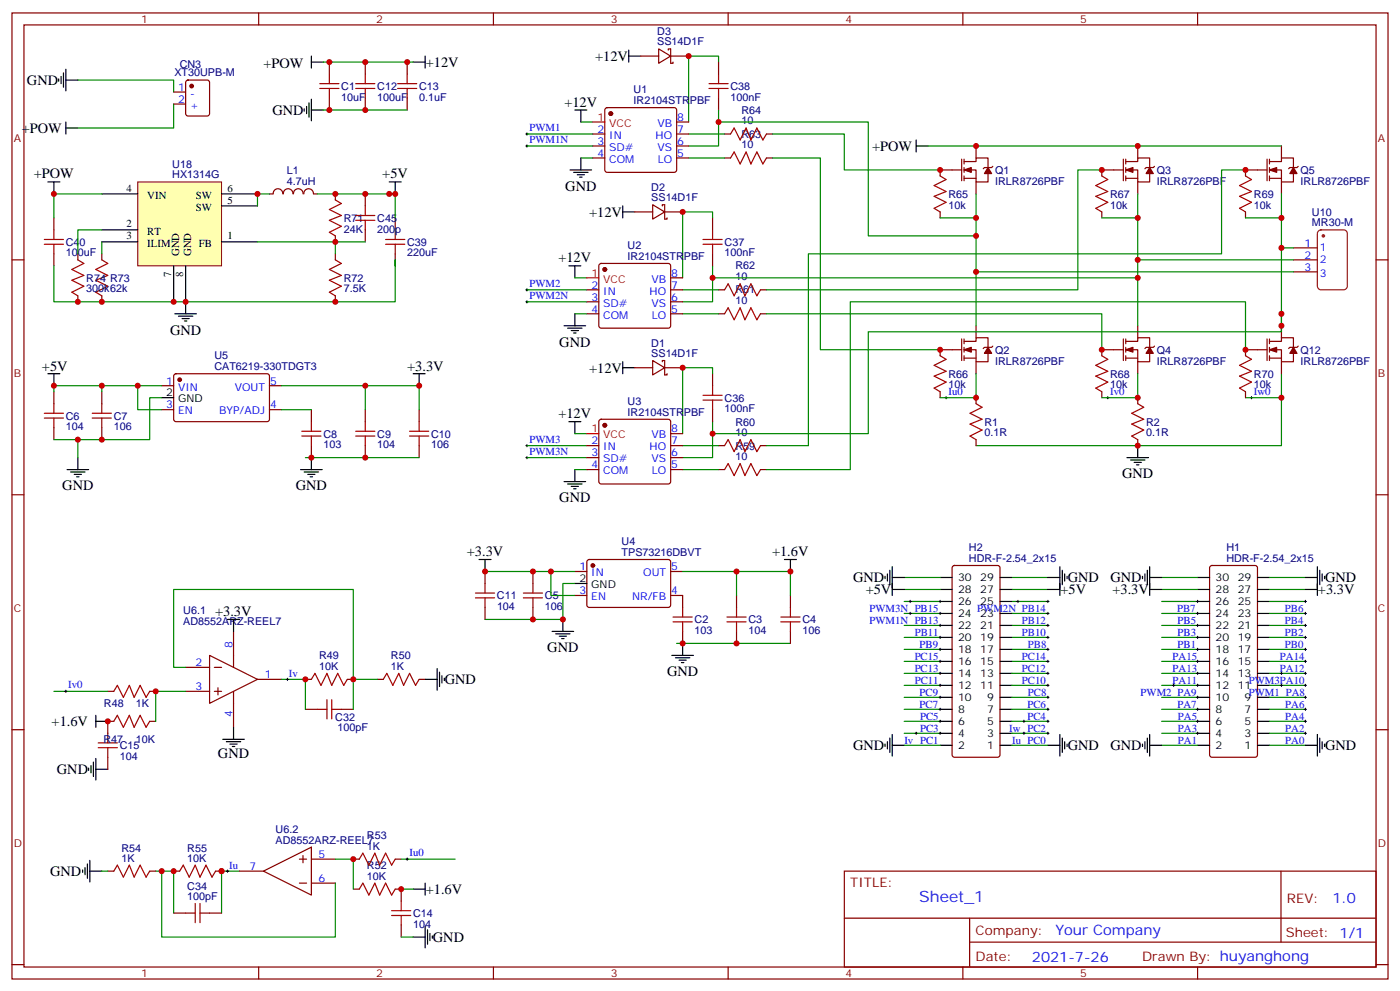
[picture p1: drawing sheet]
<svg xmlns="http://www.w3.org/2000/svg" width="412mm" height="292mm" viewBox="0 0 412 292" stroke-linecap="round" stroke-linejoin="round" font-family="sans-serif">
<g fill="none" stroke="#870000" stroke-width=".35">
<path d="M3.5 3.8h405.4v284.3h-405.4zM7.1 7.3h398.2v277.3h-398.2zM76.2 3.8v3.5M145.3 3.8v3.5M211.7 18.3v3.5M214.5 3.8v3.5M283.6 3.8v3.5M352.8 3.8v3.5M51.2 27.1h3.5M51.2 30.6h3.5M54.9 23.8l.5-.2h5.6l.7 .4v9.4l-.4 .7h-5.9l-.7-.4v-9.4zM211.7 28.9v3.5"/>
<path d="M213.4 39.4h1.8M225.8 39.4h1.7M79.4 57.1h1M80.5 57.1a1.41 1.41 0 0 1 1.4-1.5 1.41 1.41 0 0 1 1.4 1.5M83.5 57.1a1.41 1.41 0 0 1 1.4-1.6 1.41 1.41 0 0 1 1.4 1.6M86.5 57.1a1.41 1.41 0 0 1 1.4-1.6 1.41 1.41 0 0 1 1.4 1.6M89.5 57.1a1.41 1.41 0 0 1 1.4-1.5 1.41 1.41 0 0 1 1.4 1.5M92.4 57.1h1.1M213.4 46.5h1.8M225.8 46.5h1.7M283.3 46.8v6.4M283.3 50h-6.4v1.8"/>
<path d="M284 47.6h3.5v-1.1h3.5v2.8M284 50h3.5v3.6h3.5v-2.5M284 52.5h3.5M284 46.8v1.5M284 49.3v1.4M284 51.8v1.4M287.5 43v3.5M287.5 53.6v3.5M292.5 49l-.4 .3h-2.1l-.4 .4M330.9 50h-6.3v1.8M330.9 46.8v6.4M331.6 47.6h3.5v-1.1h3.6v2.8"/>
<path d="M331.6 50h3.5v3.6h3.6v-2.5M331.6 52.5h3.5M331.6 46.8v1.5M331.6 49.3v1.4M331.6 51.8v1.4M335.1 43v3.5M335.1 53.6v3.5M340.1 49l-.4 .3h-2.1l-.3 .4M373.2 50h-6.3v1.8M373.2 46.8v6.4M373.9 47.6h3.6v-1.1h3.5v2.8M373.9 50h3.6v3.6h3.5v-2.5"/>
<path d="M373.9 52.5h3.6M373.9 46.8v1.5M373.9 49.3v1.4M373.9 51.8v1.4M377.5 43v3.5M377.5 53.6v3.5M382.4 49l-.3 .3h-2.2l-.3 .4M3.5 76.5h3.6M15.9 64.1v3.6M15.9 74.7v3.5M116.4 64.1v3.6M116.4 74.7v3.5"/>
<path d="M209.9 64.1v3.6M209.9 74.7v3.5M276.9 62.4v1.7M324.6 62.4v1.7M366.9 62.4v1.7M381 76.5h7.1M381 73h7.1M405.3 76.5h3.6M211.7 92.4h1.7M211.7 85.3h1.7M224 92.4h1.8M224 85.3h1.8"/>
<path d="M283.3 99.8v6.3M284 99.8v1.4M287.5 95.9v3.5M330.9 99.8v6.3M331.6 99.8v1.4M335.1 95.9v3.5M373.2 99.8v6.3M373.9 99.8v1.4M377.5 95.9v3.5M381 80h7.1M209.9 110v3.5M276.9 115.3v1.8"/>
<path d="M283.3 102.9h-6.4v1.8M284 100.5h3.5v-1.1h3.5v2.8M284 102.9h3.5v3.6h3.5v-2.5M284 102.2v1.4M284 104.7v1.4M284 105.4h3.5M287.5 106.5v3.5M292.5 101.9l-.4 .3h-2.1l-.4 .4M324.6 115.3v1.8M330.9 102.9h-6.3v1.8M331.6 100.5h3.5v-1.1h3.6v2.8M331.6 102.9h3.5v3.6h3.6v-2.5"/>
<path d="M331.6 105.4h3.5M331.6 102.2v1.4M331.6 104.7v1.4M335.1 106.5v3.5M340.1 101.9l-.4 .3h-2.1l-.3 .4M366.9 115.3v1.8M373.2 102.9h-6.3v1.8M373.9 100.5h3.6v-1.1h3.5v2.8M373.9 102.9h3.6v3.6h3.5v-2.5M373.9 105.4h3.6M373.9 102.2v1.4M373.9 104.7v1.4"/>
<path d="M377.5 106.5v3.5M382.4 101.9l-.3 .3h-2.2l-.3 .4M209.9 120.6v3.5M211.7 138.2h1.7M211.7 131.2h1.7M224 138.2h1.8M224 131.2h1.8M3.5 145.6h3.6M405.3 145.6h3.6M3.5 214.8h3.6M405.3 214.8h3.6M31.7 256.4h1.8"/>
<path d="M44.1 256.4h1.8M51.2 256.4h1.7M63.5 256.4h1.8M248.7 256.4h156.6v28.2h-156.6zM377.3 256.4v20.9M51.2 268.7h3.5M61.7 268.7h3.6M248.7 270.2h156.5M285.6 277.3h119.6M285.6 270.2v14.2M3.5 283.9h3.6M76.2 284.6v3.5"/>
<path d="M145.3 284.6v3.5M214.5 284.6v3.5M283.6 284.6v3.5M352.8 284.6v3.5M405.3 283.9h3.6"/>
</g>
<g fill="none" stroke="#000" stroke-width=".29">
<path d="M154.9 39.4h.7M155.2 39.1v.7M154.9 43h.7M155.2 42.6v.7M154.9 88.8h.7M154.9 85.3h.7M155.2 84.9v.8M155.2 88.5v.7M278.3 117.1h.7M278.7 116.7v.7M326 117.1h.7M326.3 116.7v.7"/>
<path d="M368.3 117.1h.7M368.7 116.7v.7M154.9 134.7h.7M154.9 131.2h.7M155.2 130.8v.7M155.2 134.3v.7"/>
</g>
<g fill="none" stroke="#000" stroke-width=".35">
<path d="M91.7 18.3h3.5M91.7 16.5v3.5M121.7 18.3h3.5M125.2 16.5v3.5M185.2 16.5h3.5M185.2 14.7v3.6M17.3 23.2v.7M18 22.5v2.1M18.7 21.4v4.3M19.4 37.7h3.5M19.4 20.4v6.3M19.4 35.9v3.5"/>
<path d="M19.4 23.6h3.5M169.3 32.4h3.6M171.1 32.4v3.5M167.9 50h6.4M169 50.7h4.2M170 51.4h2.2M170.7 52.1h.7M171.1 46.5v3.5M269.9 43h3.5M269.9 41.2v3.5M167.6 78.2h3.5M169.3 78.2v3.6"/>
<path d="M183.4 62.4h3.6M183.4 60.6v3.5M166.2 95.9h6.3M167.2 96.6h4.2M168.3 97.3h2.1M169 98h.7M169.3 92.4v3.5M183.4 106.5v3.5M183.4 108.2h3.6M167.6 124.1h3.5M169.3 124.1v3.5M169.3 138.2v3.5"/>
<path d="M332 134.7h6.3M333 135.4h4.3M334.1 136.1h2.1M334.8 136.8h.7M335.1 131.2v3.5M166.2 141.7h6.3M167.2 142.5h4.2M168.3 143.2h2.1M169 143.9h.7M24.3 256v.8M25 255.3v2.2M25.8 254.3v4.2"/>
<path d="M26.5 256.4h3.5M26.5 253.2v6.4"/>
</g>
<g fill="none" stroke="#008700" stroke-width=".35">
<path d="M211.7 18.3v-1.8h-8.9v19.4M22.9 23.6h28.3v3.5M51.2 30.6v7.1h-28.3M155.2 39.4h19.4M171.1 35.9h3.5M202.8 39.4h10.6M211.7 35.9h44.1v33.5h31.7M211.7 32.4v10.6h-8.9M227.5 39.4h21.2v10.6h28.2M155.2 43h19.4M171.1 46.5h3.5M202.8 46.5h10.6"/>
<path d="M227.5 46.5h14.2v56.4h35.2M273.4 43h104.1M287.5 57.1v38.8M324.6 50h-7.1v35.3h-91.7M335.1 57.1v38.8M366.9 50h-7.1v24.7h-121.7v56.5h-12.3M377.5 57.1v38.8M209.9 78.2v10.6h-8.8M209.9 64.1v-1.7h-8.8v19.4M276.9 64.1h10.6M324.6 64.1h10.5M335.1 76.5h45.9"/>
<path d="M366.9 64.1h10.6M377.5 73h3.5M155.2 88.8h17.7M155.2 85.3h17.7M169.3 92.4h3.6M169.3 81.8h3.6M201.1 85.3h10.6M201.1 92.4h10.6M209.9 81.8h125.2M225.8 92.4h98.8v10.5M287.5 80h93.5M377.5 92.4v5.2h-121.7v30h-45.9"/>
<path d="M209.9 110v-1.8h-8.8v19.4M287.5 110v7.1h-10.6M335.1 110v7.1h-10.5M366.9 102.9v-14.1h-116.4v49.4h-24.7M377.5 117.1v14.1h-90M377.5 110v7.1h-10.6M155.2 134.7h17.7M155.2 131.2h17.7M169.3 138.2h3.6M169.3 127.6h3.6M201.1 131.2h10.6M201.1 138.2h10.6"/>
<path d="M209.9 124.1v10.6h-8.8M45.9 256.4h5.3v12.3M70.6 256.4h-5.3v12.3"/>
</g>
<g fill="none" stroke="#a10000" stroke-width=".35">
<path d="M208.8 26h5.7M208.8 24.6h5.7M211.7 21.8v2.8M211.7 26v2.9M215.2 39.4l1.1-1.7 1.7 3.5 1.8-3.5 1.4 3.5 1.8-3.5 1.7 3.5 1.1-1.8M215.2 46.5l1.1-1.8 1.7 3.6 1.8-3.6 1.4 3.6 1.8-3.6 1.7 3.6 1.1-1.8M276.9 51.8l1.8 1-3.5 1.8 3.5 1.8-3.5 1.4 3.5 1.7-3.5 1.8 1.7 1.1M324.6 51.8l1.7 1-3.5 1.8 3.5 1.8-3.5 1.4 3.5 1.7-3.5 1.8 1.8 1.1M366.9 51.8l1.8 1-3.6 1.8 3.6 1.8-3.6 1.4 3.6 1.7-3.6 1.8 1.8 1.1M13.1 71.9h5.6M13.1 70.5h5.6M15.9 67.7v2.8"/>
<path d="M15.9 71.9v2.8M113.6 71.9h5.6M113.6 70.5h5.6M116.4 67.7v2.8M116.4 71.9v2.8M207.1 71.9h5.6M207.1 70.5h5.6M209.9 67.7v2.8M209.9 71.9v2.8M213.4 92.4l1.1-1.8 1.8 3.5 1.7-3.5 1.4 3.5 1.8-3.5 1.8 3.5 1-1.7M213.4 85.3l1.1-1.8 1.8 3.6 1.7-3.6 1.4 3.6 1.8-3.6 1.8 3.6 1-1.8M207.1 117.8h5.6"/>
<path d="M207.1 116.3h5.6M209.9 113.5v2.8M209.9 117.8v2.8M276.9 104.7l1.8 1.1-3.5 1.7 3.5 1.8-3.5 1.4 3.5 1.8-3.5 1.7 1.7 1.1M324.6 104.7l1.7 1.1-3.5 1.7 3.5 1.8-3.5 1.4 3.5 1.8-3.5 1.7 1.8 1.1M366.9 104.7l1.8 1.1-3.6 1.7 3.6 1.8-3.6 1.4 3.6 1.8-3.6 1.7 1.8 1.1M213.4 138.2l1.1-1.7 1.8 3.5 1.7-3.5 1.4 3.5 1.8-3.5 1.8 3.5 1-1.8M213.4 131.2l1.1-1.8 1.8 3.5 1.7-3.5 1.4 3.5 1.8-3.5 1.8 3.5 1-1.7M33.5 256.4l1.1-1.8 1.7 3.6 1.8-3.6 1.4 3.6 1.8-3.6 1.7 3.6 1.1-1.8M52.9 256.4l1.1-1.8 1.7 3.6 1.8-3.6 1.4 3.6 1.8-3.6 1.7 3.6 1.1-1.8M54.7 268.7h2.8M57.5 265.9v5.7"/>
<path d="M58.9 268.7h2.8M58.9 265.9v5.7"/>
</g>
<path d="M388.3 68.1l.8-.4h6.7l.6 .2 .4 .5 .1 15.8-.3 .7-.5 .3-7 .1-.6-.2-.4-.6v-15.8z" fill="none" stroke="#930" stroke-width=".35"/>
<circle cx="389.8" cy="69.4" r=".35" fill="#930" stroke="#930" stroke-width=".35"/>
<g fill="#870000" stroke="#870000" stroke-width=".35">
<path d="M291 49.3l1.1 1.8h-2.1z"/>
<path d="M284 50l2.1-.7v1.4z"/>
<path d="M291 102.2l1.1 1.8h-2.1z"/>
<path d="M284 102.9l2.1-.7v1.4z"/>
<path d="M338.7 49.3l1 1.8h-2.1z"/>
<path d="M331.6 50l2.1-.7v1.4z"/>
<path d="M338.7 102.2l1 1.8h-2.1z"/>
<path d="M331.6 102.9l2.1-.7v1.4z"/>
<path d="M381 49.3l1.1 1.8h-2.2z"/>
<path d="M373.9 50l2.2-.7v1.4z"/>
<path d="M381 102.2l1.1 1.8h-2.2z"/>
<path d="M373.9 102.9l2.2-.7v1.4z"/>
<circle cx="56.4" cy="25.3" r=".53"/>
</g>
<path d="M40.6 53.6h24.7v24.6h-24.7z" fill="#ffffb0" stroke="#800000" stroke-width=".29"/>
<g fill="none" stroke="#000" stroke-width=".35">
<path d="M89.6 32v.7M90.3 31.3v2.1M91 30.3v4.2M91.7 29.2v6.4M91.7 32.4h3.5M14.1 53.6h3.5M15.9 53.6v3.5M30 57.1h10.6M65.3 57.1h10.5M114.7 53.6h3.5M116.4 53.6v3.5M30 71.2h10.6"/>
<path d="M30 67.7h10.6M51.2 78.2v10.6M54.7 78.2v14.2M65.3 71.2h10.5M65.3 60.6h10.5M51.5 92.4h6.4M52.6 93.1h4.2M53.6 93.8h2.1M54.3 94.5h.7M14.1 110h3.5M15.9 110v3.5M47.6 117.1h3.6"/>
<path d="M121.7 110h3.5M123.5 110v3.5M19.8 138.2h6.3M20.8 138.9h4.2M21.9 139.6h2.1M22.9 134.7v3.5M88.5 138.2h6.4M89.6 138.9h4.2M90.7 139.6h2.1M91.7 134.7v3.5M22.6 140.3h.7M91.4 140.3h.7"/>
<path d="M141.1 164.7h3.5M142.9 164.7v3.5M169.3 171.7h3.6M231.1 164.7h3.5M232.8 164.7v3.5M260.7 169.6v.7M261.4 168.9v2.1M262.1 167.9v4.2M262.8 173.5h3.5M262.8 170h3.5M262.8 166.8v8.5M276.9 177h3.6"/>
<path d="M276.9 173.5h3.6M276.9 170h3.6M294.6 177h3.5M294.6 173.5h3.5M294.6 170h3.5M308.7 173.5h3.5M308.7 170h3.5M312.2 166.8v8.5M312.9 167.9v4.2M313.6 168.9v2.1M314.3 169.6v.7M336.5 169.6v.7"/>
<path d="M337.3 168.9v2.1M338 167.9v4.2M338.7 173.5h3.5M338.7 170h3.5M338.7 166.8v8.5M352.8 177h3.5M352.8 173.5h3.5M352.8 170h3.5M370.4 177h3.5M370.4 173.5h3.5M370.4 170h3.5M384.5 173.5h3.6"/>
<path d="M384.5 170h3.6M388.1 166.8v8.5M388.8 167.9v4.2M389.5 168.9v2.1M390.2 169.6v.7M67 182.3h3.6M68.8 182.3v3.5M125.2 200h3.6M128.8 196.8v6.3M129.5 197.8v4.3M130.2 198.9v2.1M130.9 199.6v.7"/>
<path d="M162.6 185.8h6.4M163.7 186.5h4.2M164.7 187.3h2.2M165.5 188h.7M165.8 182.3v3.5M197.9 192.9h6.4M199 193.6h4.2M200 194.3h2.1M200.7 195h.7M201.1 189.4v3.5M276.9 198.2h3.6M276.9 194.7h3.6"/>
<path d="M276.9 191.1h3.6M276.9 187.6h3.6M276.9 184.1h3.6M276.9 180.6h3.6M294.6 198.2h3.5M294.6 194.7h3.5M294.6 191.1h3.5M294.6 187.6h3.5M294.6 184.1h3.5M294.6 180.6h3.5M352.8 198.2h3.5M352.8 194.7h3.5"/>
<path d="M352.8 191.1h3.5M352.8 187.6h3.5M352.8 184.1h3.5M352.8 180.6h3.5M370.4 198.2h3.5M370.4 194.7h3.5M370.4 191.1h3.5M370.4 187.6h3.5M370.4 184.1h3.5M370.4 180.6h3.5M28.2 212.3h3.5M28.2 210.5v3.6"/>
<path d="M65.6 217.6h6.4M66.7 218.3h4.2M67.7 219h2.1M68.4 219.7h.7M68.8 214.1v3.5M260.7 219v.7M261.4 218.3v2.1M262.1 217.2v4.3M262.8 219.4h3.5M262.8 216.2v6.3M276.9 219.4h3.6M276.9 215.8h3.6"/>
<path d="M276.9 212.3h3.6M276.9 208.8h3.6M276.9 205.2h3.6M276.9 201.7h3.6M294.6 219.4h3.5M294.6 215.8h3.5M294.6 212.3h3.5M294.6 208.8h3.5M294.6 205.2h3.5M294.6 201.7h3.5M308.7 219.4h3.5M312.2 216.2v6.3"/>
<path d="M312.9 217.2v4.3M313.6 218.3v2.1M314.3 219v.7M336.5 219v.7M337.3 218.3v2.1M338 217.2v4.3M338.7 219.4h3.5M338.7 216.2v6.3M352.8 219.4h3.5M352.8 215.8h3.5M352.8 212.3h3.5M352.8 208.8h3.5"/>
<path d="M352.8 205.2h3.5M352.8 201.7h3.5M370.4 219.4h3.5M370.4 215.8h3.5M370.4 212.3h3.5M370.4 208.8h3.5M370.4 205.2h3.5M370.4 201.7h3.5M384.5 219.4h3.6M388.1 216.2v6.3M388.8 217.2v4.3M389.5 218.3v2.1"/>
<path d="M390.2 219v.7M26.1 226.1v.7M26.8 225.4v2.1M27.5 224.3v4.2M28.2 226.4h3.5M28.2 223.2v6.4M125.2 259.9v3.6M121.7 275.8h3.5M121.7 261.7h3.5M125.2 272.6v6.4M125.9 273.7v4.2M126.6 274.7v2.2"/>
<path d="M127.4 275.4v.8"/>
</g>
<g fill="none" stroke="#008700" stroke-width=".35">
<path d="M95.2 18.3h26.5M95.2 32.4h24.7M30 57.1h-14.1v7M79.4 57.1h-3.6v3.5M93.5 57.1h22.9M114.7 57.1h1.7v7M15.9 78.2v10.6h100.5v-12.3v1.7M30 67.7h-7.1v7M30 71.2v3.5M75.8 71.2h31.8M98.8 71.2v3.5M30 113.5v1.8"/>
<path d="M40.6 113.5h-24.7v1.8M47.6 117.1h-3.5v12.3h-21.2M47.6 113.5h-7v7.1h7M82.9 113.5h40.6v7.1M107.6 113.5v7.1M15.9 129.4h7v5.3M82.9 120.6h8.8M90 134.7h33.5M142.9 168.2h26.4M162.3 168.2v7.1h7M169.3 171.7h-3.5v10.6h-22.9M201.1 168.2h31.7v7.1"/>
<path d="M217 168.2v7.1M266.3 170h10.6M266.3 173.5h10.6M266.3 177h10.6M298.1 170h10.6M298.1 173.5h10.6M298.1 177h10.6M342.2 170h10.6M342.2 173.5h10.6M342.2 177h10.6M373.9 170h10.6M373.9 173.5h10.6"/>
<path d="M373.9 177h10.6M54.7 196.4h-3.5v-22.9h52.9v26.5M82.9 200h7.1v8.8M111.1 200h-7v8.8M199.3 189.4h33.5M266.3 198.2h10.6M266.3 194.7h10.6M266.3 184.1h10.6M266.3 180.6h10.6M266.3 187.6h10.6M266.3 191.1h10.6M298.1 198.2h10.6"/>
<path d="M298.1 194.7h10.6M298.1 184.1h10.6M298.1 180.6h10.6M298.1 187.6h10.6M298.1 191.1h10.6M342.2 198.2h10.6M342.2 194.7h10.6M342.2 184.1h10.6M342.2 180.6h10.6M342.2 187.6h10.6M342.2 191.1h10.6M373.9 198.2h10.6"/>
<path d="M373.9 194.7h10.6M373.9 184.1h10.6M373.9 180.6h10.6M373.9 187.6h10.6M373.9 191.1h10.6M15.9 203.5h15.8M54.7 203.5h-8.8v8.8M266.3 219.4h10.6M266.3 215.8h10.6M266.3 208.8h10.6M266.3 212.3h10.6M266.3 201.7h10.6"/>
<path d="M266.3 205.2h10.6M298.1 219.4h10.6M298.1 215.8h10.6M298.1 208.8h10.6M298.1 212.3h10.6M298.1 201.7h10.6M298.1 205.2h10.6M342.2 219.4h10.6M342.2 215.8h10.6M342.2 208.8h10.6M342.2 212.3h10.6M342.2 201.7h10.6"/>
<path d="M342.2 205.2h10.6M373.9 219.4h10.6M373.9 215.8h10.6M373.9 208.8h10.6M373.9 212.3h10.6M373.9 201.7h10.6M373.9 205.2h10.6M30 256.4h1.7M47.6 256.4v19.4h51.2v-15.9M98.8 252.9h5.3v8.8M118.2 252.9h15.9M118.2 275.8h3.5"/>
<path d="M118.2 261.7h3.5"/>
</g>
<g fill="none" stroke="#a10000" stroke-width=".35">
<path d="M94.2 26h5.6M94.2 24.6h5.6M97 21.8v2.8M97 26v2.9M104.8 26h5.6M104.8 24.6h5.6M107.6 21.8v2.8M107.6 26v2.9M117.1 26h5.7M117.1 24.6h5.7M119.9 21.8v2.8M119.9 26v2.9"/>
<path d="M98.8 58.8l1.7 1.1-3.5 1.8 3.5 1.7-3.5 1.4 3.5 1.8-3.5 1.8 1.8 1M22.9 76.5l1.8 1-3.5 1.8 3.5 1.8-3.5 1.4 3.5 1.7-3.5 1.8 1.7 1.1M30 76.5l1.7 1-3.5 1.8 3.5 1.8-3.5 1.4 3.5 1.7-3.5 1.8 1.8 1.1M98.8 76.5l1.7 1-3.5 1.8 3.5 1.8-3.5 1.4 3.5 1.7-3.5 1.8 1.8 1.1M104.8 64.8h5.6M104.8 63.4h5.6M107.6 60.6v2.8M107.6 64.8v2.9M15.9 118.8v2.8M30 118.8v2.8M287.5 118.8l1.8 1.1-3.5 1.7 3.5 1.8-3.5 1.4 3.5 1.8-3.5 1.7 1.7 1.1M335.1 118.8l1.8 1.1-3.5 1.7 3.5 1.8-3.5 1.4 3.5 1.8-3.5 1.7 1.7 1.1"/>
<path d="M13.1 123h5.6M13.1 121.6h5.6M15.9 123v2.9M27.2 123h5.6M27.2 121.6h5.6M30 123v2.9M88.9 128.3h5.6M88.9 126.9h5.6M91.7 124.1v2.8M91.7 128.3v2.9M104.8 128.3h5.6M104.8 126.9h5.6"/>
<path d="M107.6 124.1v2.8M107.6 128.3v2.9M120.6 128.3h5.7M120.6 126.9h5.7M123.5 124.1v2.8M123.5 128.3v2.9M140.1 176h5.6M140.1 174.6h5.6M142.9 171.7v2.9M142.9 176v2.8M154.2 176h5.6M154.2 174.6h5.6"/>
<path d="M157 171.7v2.9M157 176v2.8M201.1 178.8v2.8M217 178.8v2.8M232.8 178.8v2.8M91.7 200l1.1-1.8 1.7 3.5 1.8-3.5 1.4 3.5 1.8-3.5 1.7 3.5 1.1-1.7M112.9 200l1-1.8 1.8 3.5 1.8-3.5 1.4 3.5 1.7-3.5 1.8 3.5 1.1-1.7M198.3 183h5.6M198.3 181.6h5.6M201.1 183v2.8M214.1 183h5.7M214.1 181.6h5.7"/>
<path d="M217 183v2.8M230 183h5.7M230 181.6h5.7M232.8 183v2.8M28.9 218.7h5.7M31.7 215.8v2.9M33.5 203.5l1.1-1.8 1.7 3.5 1.8-3.5 1.4 3.5 1.8-3.5 1.7 3.5 1.1-1.7M33.5 212.3l1.1-1.8 1.7 3.6 1.8-3.6 1.4 3.6 1.8-3.6 1.7 3.6 1.1-1.8M93.5 208.8h2.8M96.3 206v5.6M97.7 208.8h2.8M97.7 206v5.6"/>
<path d="M28.9 220.1h5.7M31.7 220.1v2.8M105.8 252.9l1.1-1.8 1.8 3.5 1.7-3.5 1.4 3.5 1.8-3.5 1.8 3.5 1-1.7M105.8 261.7l1.1-1.8 1.8 3.6 1.7-3.6 1.4 3.6 1.8-3.6 1.8 3.6 1-1.8M115.4 269.5h5.6M115.4 268h5.6M118.2 265.2v2.8M118.2 269.5v2.8"/>
</g>
<g fill="none" stroke="#870000" stroke-width=".35">
<path d="M97 18.3v3.5M107.6 18.3v3.5M119.9 18.3v3.5M188.7 16.5h5.3M194 14.4l3.6 2.1-3.6 2.1zM196.8 14.7v-.3h.8v4.2h.7v-.3M197.6 16.5h5.2M97 28.9v3.5M107.6 28.9v3.5M119.9 28.9v3.5M174.6 39.4h3.6M178.4 31.9l.5-.2h19.7l.5 .2 .2 .5v17.6l-.2 .5-.5 .2h-19.7l-.5-.2-.2-.5v-17.6z"/>
<path d="M199.3 39.4h3.5M199.3 35.9h3.5M98.8 57.1v1.7M107.6 57.1v3.5M174.6 43h3.6M174.6 46.5h3.6M199.3 43h3.5M199.3 46.5h3.5M22.9 74.7v1.8M30 74.7v1.8M98.8 69.4v1.8M98.8 74.7v1.8"/>
<path d="M107.6 67.7v3.5M176.6 77.7l.5-.2h19.7l.5 .2 .3 .5v17.7l-.3 .5-.5 .2h-19.7l-.5-.2-.2-.5v-17.7zM187 62.4h5.3M192.3 60.3l3.5 2.1-3.5 2.1zM195.1 60.6v-.3h.7v4.2h.7v-.4M195.8 62.4h5.3M22.9 87.1v1.7M30 87.1v1.7M98.8 87.1v1.7M172.9 85.3h3.5M172.9 88.8h3.5M172.9 92.4h3.5"/>
<path d="M197.6 85.3h3.5M197.6 88.8h3.5M197.6 92.4h3.5M197.6 81.8h3.5M15.9 115.3v3.5M30 115.3v3.5M47.6 113.5h3.6M51.4 110.2l.5-.2 27 .1 .5 .6-.1 13-.6 .4-27.1-.1-.4-.6v-12.7zM79.4 113.5h3.5M187 108.2h5.3M192.3 106.1l3.5 2.1-3.5 2.1zM195.1 106.5v-.4h.7v4.2h.7v-.3"/>
<path d="M195.8 108.2h5.3M287.5 117.1v1.7M335.1 117.1v1.7M15.9 125.9v3.5M30 125.9v3.5M47.6 120.6h3.6M79.4 120.6h3.5M91.7 120.6v3.5M91.7 131.2v3.5M107.6 120.6v3.5M107.6 131.2v3.5M123.5 120.6v3.5"/>
<path d="M123.5 131.2v3.5M172.9 131.2h3.5M172.9 134.7h3.5M172.9 138.2h3.5M176.6 123.6l.5-.2h19.7l.5 .2 .3 .5v17.6l-.3 .5-.5 .3h-19.7l-.5-.3-.2-.5v-17.6zM197.6 131.2h3.5M197.6 134.7h3.5M197.6 138.2h3.5M197.6 127.6h3.5M287.5 129.4v1.8M335.1 129.4v1.8M142.9 168.2v3.5"/>
<path d="M142.9 178.8v3.5M157 168.2v3.5M157 178.8v3.5M169.3 168.2h3.6M169.3 175.3h3.6M173.1 164.9l.5-.2h23.5l.5 .7-.1 13-.7 .4-23.5-.1-.4-.6v-12.7zM197.6 168.2h3.5M197.6 175.3h3.5v3.5M217 175.3v3.5M232.8 175.3v3.5M280.7 166.6l.5-.2h12.7l.6 .5 .1 55.3-.5 .6-12.9 .1-.7-.5v-55.3zM356.5 166.6l.5-.2h12.7l.7 .5v55.3l-.4 .6-13 .1-.6-.5-.1-55.3z"/>
<path d="M54.7 196.4h7M61.7 192.9l14.1 7.1-14.1 7zM63.1 196.4h2.2M68.8 185.8v10.6M75.8 200h7.1M90 200h1.7M102.3 200h1.8M111.1 200h1.8M123.5 200h1.7M201.1 185.8v3.6M217 185.8v3.6M232.8 185.8v3.6"/>
<path d="M31.7 203.5h1.8M33.5 212.3h-1.8v3.5M44.1 203.5h1.8M44.1 212.3h1.8M54.7 203.5h7M63.1 203.5h2.2M64.2 202.4v2.1M68.8 203.5v10.6M90 208.8h3.5M100.5 208.8h3.6M31.7 222.9v3.5M70.6 256.4h7"/>
<path d="M77.6 256.4l14.1-7.1v14.2zM88.2 259.9h2.1M88.2 252.9h2.1M89.3 251.8v2.1M91.7 259.9h7.1M91.7 252.9h7.1M104.1 252.9h1.7M116.4 252.9h1.8M104.1 261.7h1.7M116.4 261.7h1.8v3.5M118.2 272.3v3.5"/>
</g>
<g fill="none" stroke="#000" stroke-width=".29">
<path d="M267.8 177h.7M268.1 176.7v.7M276.6 177h.7M276.9 176.7v.7M299.5 177h.7M299.9 176.7v.7M308.3 177h.7M308.7 176.7v.7M352.4 177h.7M352.8 176.7v.7M384.2 177h.7M384.5 176.7v.7"/>
<path d="M84.3 200h.7M84.7 199.6v.7M267.8 180.6h.7M268.1 180.2v.7M276.6 198.2h.7M276.6 194.7h.7M276.6 191.1h.7M276.6 187.6h.7M276.6 184.1h.7M276.6 180.6h.7M276.9 180.2v.7M276.9 183.7v.7"/>
<path d="M276.9 187.3v.7M276.9 190.8v.7M276.9 194.3v.7M276.9 197.8v.7M308.3 198.2h.7M308.3 194.7h.7M308.3 191.1h.7M308.3 187.6h.7M308.3 184.1h.7M308.3 180.6h.7M308.7 180.2v.7M308.7 183.7v.7"/>
<path d="M308.7 187.3v.7M308.7 190.8v.7M308.7 194.3v.7M308.7 197.8v.7M352.4 198.2h.7M352.4 194.7h.7M352.4 191.1h.7M352.4 187.6h.7M352.4 184.1h.7M352.4 180.6h.7M352.8 180.2v.7M352.8 183.7v.7"/>
<path d="M352.8 187.3v.7M352.8 190.8v.7M352.8 194.3v.7M352.8 197.8v.7M377.1 198.2h.7M377.5 197.8v.7M384.2 198.2h.7M384.2 194.7h.7M384.2 191.1h.7M384.2 187.6h.7M384.2 184.1h.7M384.2 180.6h.7"/>
<path d="M384.5 180.2v.7M384.5 183.7v.7M384.5 187.3v.7M384.5 190.8v.7M384.5 194.3v.7M384.5 197.8v.7M19 203.5h.8M19.4 203.1v.7M269.5 215.8h.7M269.9 215.5v.7M276.6 215.8h.7M276.6 212.3h.7"/>
<path d="M276.6 208.8h.7M276.6 205.2h.7M276.6 201.7h.7M276.9 201.4v.7M276.9 204.9v.7M276.9 208.4v.7M276.9 211.9v.8M276.9 215.5v.7M301.3 215.8h.7M301.3 212.3h.7M301.6 211.9v.8M301.6 215.5v.7"/>
<path d="M308.3 215.8h.7M308.3 212.3h.7M308.3 208.8h.7M308.3 205.2h.7M308.3 201.7h.7M308.7 201.4v.7M308.7 204.9v.7M308.7 208.4v.7M308.7 211.9v.8M308.7 215.5v.7M345.4 201.7h.7M345.7 201.4v.7"/>
<path d="M352.4 215.8h.7M352.4 212.3h.7M352.4 208.8h.7M352.4 205.2h.7M352.4 201.7h.7M352.8 201.4v.7M352.8 204.9v.7M352.8 208.4v.7M352.8 211.9v.8M352.8 215.5v.7M377.1 201.7h.7M377.5 201.4v.7"/>
<path d="M384.2 215.8h.7M384.2 212.3h.7M384.2 208.8h.7M384.2 205.2h.7M384.2 201.7h.7M384.5 201.4v.7M384.5 204.9v.7M384.5 208.4v.7M384.5 211.9v.8M384.5 215.5v.7M66.7 256.4h.7M67 256v.8"/>
<path d="M119.6 252.9h.7M119.9 252.5v.7"/>
</g>
<g fill="#870000" stroke="#870000" stroke-width=".35">
<circle cx="179.9" cy="33.4" r=".53"/>
<circle cx="178.2" cy="79.3" r=".53"/>
<circle cx="178.2" cy="125.2" r=".53"/>
<circle cx="174.6" cy="166.4" r=".53"/>
<circle cx="52.9" cy="111.8" r=".53"/>
</g>
<path d="M174.6 35.9h3.6M172.9 81.8h3.5M172.9 127.6h3.5" fill="none" stroke="#f00" stroke-width=".35"/>
<g fill="#c00">
<circle cx="335.1" cy="131.2" r=".88"/>
<circle cx="335.1" cy="43" r=".88"/>
<circle cx="287.5" cy="43" r=".88"/>
<circle cx="209.9" cy="127.6" r=".88"/>
<circle cx="209.9" cy="81.8" r=".88"/>
<circle cx="287.5" cy="80" r=".88"/>
<circle cx="335.1" cy="76.5" r=".88"/>
<circle cx="377.5" cy="73" r=".88"/>
<circle cx="287.5" cy="64.1" r=".88"/>
<circle cx="335.1" cy="64.1" r=".88"/>
<circle cx="377.5" cy="64.1" r=".88"/>
<circle cx="211.7" cy="35.9" r=".88"/>
<circle cx="287.5" cy="69.4" r=".88"/>
<circle cx="335.1" cy="81.8" r=".88"/>
<circle cx="377.5" cy="92.4" r=".88"/>
<circle cx="276.9" cy="50" r=".88"/>
<circle cx="276.9" cy="102.9" r=".88"/>
<circle cx="324.6" cy="50" r=".88"/>
<circle cx="377.5" cy="95.9" r=".88"/>
<circle cx="324.6" cy="102.9" r=".88"/>
<circle cx="366.9" cy="50" r=".88"/>
<circle cx="366.9" cy="102.9" r=".88"/>
<circle cx="75.8" cy="57.1" r=".88"/>
<circle cx="98.8" cy="57.1" r=".88"/>
<circle cx="98.8" cy="71.2" r=".88"/>
<circle cx="51.2" cy="88.8" r=".88"/>
<circle cx="54.7" cy="88.8" r=".88"/>
<circle cx="98.8" cy="88.8" r=".88"/>
<circle cx="30" cy="88.8" r=".88"/>
<circle cx="114.7" cy="57.1" r=".88"/>
<circle cx="22.9" cy="88.8" r=".88"/>
<circle cx="107.6" cy="57.1" r=".88"/>
<circle cx="116.4" cy="57.1" r=".88"/>
<circle cx="202.8" cy="16.5" r=".88"/>
<circle cx="201.1" cy="62.4" r=".88"/>
<circle cx="201.1" cy="108.2" r=".88"/>
<circle cx="15.9" cy="57.1" r=".88"/>
<circle cx="107.6" cy="134.7" r=".88"/>
<circle cx="30" cy="129.4" r=".88"/>
<circle cx="91.7" cy="134.7" r=".88"/>
<circle cx="22.9" cy="129.4" r=".88"/>
<circle cx="107.6" cy="113.5" r=".88"/>
<circle cx="123.5" cy="113.5" r=".88"/>
<circle cx="40.6" cy="113.5" r=".88"/>
<circle cx="30" cy="113.5" r=".88"/>
<circle cx="15.9" cy="113.5" r=".88"/>
<circle cx="201.1" cy="189.4" r=".88"/>
<circle cx="217" cy="189.4" r=".88"/>
<circle cx="217" cy="168.2" r=".88"/>
<circle cx="232.8" cy="168.2" r=".88"/>
<circle cx="142.9" cy="168.2" r=".88"/>
<circle cx="157" cy="168.2" r=".88"/>
<circle cx="162.3" cy="168.2" r=".88"/>
<circle cx="157" cy="182.3" r=".88"/>
<circle cx="165.8" cy="182.3" r=".88"/>
<circle cx="97" cy="18.3" r=".88"/>
<circle cx="107.6" cy="18.3" r=".88"/>
<circle cx="119.9" cy="18.3" r=".88"/>
<circle cx="107.6" cy="32.4" r=".88"/>
<circle cx="97" cy="32.4" r=".88"/>
<circle cx="287.5" cy="117.1" r=".88"/>
<circle cx="335.1" cy="117.1" r=".88"/>
<circle cx="377.5" cy="117.1" r=".88"/>
<circle cx="31.8" cy="212.3" r=".88"/>
<circle cx="45.9" cy="203.5" r=".88"/>
<circle cx="90" cy="200" r=".88"/>
<circle cx="104.1" cy="200" r=".88"/>
<circle cx="104.1" cy="252.9" r=".88"/>
<circle cx="118.2" cy="261.7" r=".88"/>
<circle cx="47.6" cy="256.4" r=".88"/>
<circle cx="65.3" cy="256.4" r=".88"/>
<circle cx="51.2" cy="256.4" r=".88"/>
</g>
<text font-size="4.6" fill="#00f" x="270.8" y="265.4">Sheet_1</text>
<g font-size="4.2">
<text x="175.3" y="18">+12V</text>
<text x="77.6" y="20">+POW</text>
<text x="125.4" y="19.7">+12V</text>
<text x="7.9" y="25">GND</text>
<text x="80.3" y="33.8">GND</text>
<text x="166.2" y="31.4">+12V</text>
<text x="6.4" y="39.1">+POW</text>
<text x="256.9" y="44.4">+POW</text>
<text x="9.9" y="52.4">+POW</text>
<text x="112.6" y="52.4">+5V</text>
<text x="166.5" y="56.1">GND</text>
<text x="173.5" y="63.9">+12V</text>
<text x="164.5" y="77.2">+12V</text>
<text x="50.1" y="98.5">GND</text>
<text x="164.8" y="102">GND</text>
<text x="12.3" y="109.3">+5V</text>
<text x="119.9" y="109.3">+3.3V</text>
<text x="173.5" y="109.7">+12V</text>
<text x="164.5" y="123.1">+12V</text>
<text x="330.5" y="140.8">GND</text>
<text x="18.4" y="144.3">GND</text>
<text x="87.1" y="144.3">GND</text>
<text x="164.8" y="147.8">GND</text>
<text x="137.5" y="163.6">+3.3V</text>
<text x="227.4" y="163.6">+1.6V</text>
<text x="251.3" y="171.4">GND</text>
<text x="314.5" y="171.4">GND</text>
<text x="327.1" y="171.4">GND</text>
<text x="390.4" y="171.4">GND</text>
<text x="255" y="174.9">+5V</text>
<text x="312.4" y="174.9">+5V</text>
<text x="327.7" y="174.9">+3.3V</text>
<text x="388.2" y="174.9">+3.3V</text>
<text x="63.4" y="181.3">+3.3V</text>
<text x="161.2" y="191.9">GND</text>
<text x="131.1" y="201.4">GND</text>
<text x="196.5" y="199">GND</text>
<text x="15.2" y="213.7">+1.6V</text>
<text x="251.3" y="220.8">GND</text>
<text x="314.5" y="220.8">GND</text>
<text x="327.1" y="220.8">GND</text>
<text x="390.4" y="220.8">GND</text>
<text x="16.8" y="227.8">GND</text>
<text x="64.2" y="223.2">GND</text>
<text x="14.8" y="257.8">GND</text>
<text x="125.4" y="263.1">+1.6V</text>
<text x="127.5" y="277.2">GND</text>
</g>
<g font-size="4.2" fill="#00f">
<text x="392.5" y="265.7">1.0</text>
<text x="310.9" y="275.2">Your Company</text>
<text x="304" y="283">2021-7-26</text>
</g>
<g font-size="3.9" fill="#800">
<text x="250.5" y="261">TITLE:</text>
<text x="379.1" y="265.7">REV:</text>
<text x="287.4" y="275.2">Company:</text>
<text x="378.7" y="275.8">Sheet: 1/1</text>
<text x="287.4" y="282.9">Date:</text>
<text x="336.4" y="282.9">Drawn By: huyanghong</text>
</g>
<g font-size="3.2" fill="#800">
<text x="41.6" y="6.8">1</text>
<text x="110.8" y="6.8">2</text>
<text x="179.9" y="6.8">3</text>
<text x="249.1" y="6.8">4</text>
<text x="318.2" y="6.8">5</text>
<text x="4.1" y="41.9">A</text>
<text x="405.9" y="41.9">A</text>
<text x="4.1" y="111.1">B</text>
<text x="405.9" y="111.1">B</text>
<text x="4.1" y="180.2">C</text>
<text x="405.9" y="180.2">C</text>
<text x="4.1" y="249.3">D</text>
<text x="405.9" y="249.3">D</text>
<text x="41.6" y="287.6">1</text>
<text x="110.8" y="287.6">2</text>
<text x="179.9" y="287.6">3</text>
<text x="249.1" y="287.6">4</text>
<text x="318.2" y="287.6">5</text>
</g>
<g font-size="3.2" fill="#000080">
<text x="193.6" y="10.3">D3</text>
<text x="193.6" y="13.3">SS14D1F</text>
<text x="51.4" y="22.5">XT30UPB-M</text>
<text x="52.9" y="20">CN3</text>
<text x="100.5" y="29.6">10uF</text>
<text x="100.5" y="26.5">C1</text>
<text x="111.1" y="29.6">100uF</text>
<text x="111.1" y="26.5">C12</text>
<text x="123.5" y="29.6">0.1uF</text>
<text x="123.5" y="26.5">C13</text>
<text x="186.6" y="27.4">U1</text>
<text x="215.2" y="29.6">100nF</text>
<text x="215.2" y="26.5">C38</text>
<text x="186.6" y="30.6">IR2104STRPBF</text>
<text x="218.4" y="33.5">R64</text>
<text x="218.4" y="36.6">10</text>
<text x="218.4" y="40.5">R63</text>
<text x="218.4" y="43.7">10</text>
<text x="50.7" y="52.5">HX1314G</text>
<text x="50.7" y="49.5">U18</text>
<text x="84.5" y="51.2">L1</text>
<text x="293.2" y="51.2">Q1</text>
<text x="340.8" y="51.2">Q3</text>
<text x="383.1" y="51.2">Q5</text>
<text x="84.5" y="54.5">4.7uH</text>
<text x="191.9" y="59.2">SS14D1F</text>
<text x="191.9" y="56.2">D2</text>
<text x="279.4" y="58.2">R65</text>
<text x="293.2" y="54.4">IRLR8726PBF</text>
<text x="327" y="58.2">R67</text>
<text x="340.8" y="54.4">IRLR8726PBF</text>
<text x="369.4" y="58.2">R69</text>
<text x="383.1" y="54.4">IRLR8726PBF</text>
<text x="101.3" y="65.3">R71</text>
<text x="111.1" y="65.3">C45</text>
<text x="279.4" y="61.4">10k</text>
<text x="327" y="61.4">10k</text>
<text x="369.4" y="61.4">10k</text>
<text x="386.5" y="63.5">U10</text>
<text x="101.2" y="68.4">24K</text>
<text x="111.1" y="68.4">200p</text>
<text x="386.5" y="66.6">MR30-M</text>
<text x="19.4" y="75.5">100uF</text>
<text x="19.4" y="72.4">C40</text>
<text x="119.9" y="75.5">220uF</text>
<text x="119.9" y="72.4">C39</text>
<text x="184.9" y="76.5">IR2104STRPBF</text>
<text x="184.9" y="73.3">U2</text>
<text x="213.4" y="75.5">100nF</text>
<text x="213.4" y="72.3">C37</text>
<text x="25.4" y="82.9">R74 R73</text>
<text x="101.3" y="82.9">R72</text>
<text x="216.6" y="82.5">10</text>
<text x="216.6" y="79.3">R62</text>
<text x="25.4" y="86.1">300k62k</text>
<text x="101.2" y="86.1">7.5K</text>
<text x="216.6" y="89.5">10</text>
<text x="216.6" y="86.3">R61</text>
<text x="63.2" y="105.6">U5</text>
<text x="191.9" y="105.1">SS14D1F</text>
<text x="191.9" y="102">D1</text>
<text x="293.2" y="107.3">IRLR8726PBF</text>
<text x="293.2" y="104.1">Q2</text>
<text x="340.8" y="107.3">IRLR8726PBF</text>
<text x="340.8" y="104.1">Q4</text>
<text x="383.1" y="107.3">IRLR8726PBF</text>
<text x="383.1" y="104.1">Q12</text>
<text x="63.2" y="108.8">CAT6219-330TDGT3</text>
<text x="279.4" y="111.1">R66</text>
<text x="327" y="111.1">R68</text>
<text x="369.4" y="111.1">R70</text>
<text x="184.9" y="119.1">U3</text>
<text x="213.4" y="118.2">C36</text>
<text x="279.4" y="114.3">10k</text>
<text x="327" y="114.3">10k</text>
<text x="369.4" y="114.3">10k</text>
<text x="19.4" y="123.5">C6</text>
<text x="33.5" y="123.5">C7</text>
<text x="184.9" y="122.3">IR2104STRPBF</text>
<text x="213.4" y="121.4">100nF</text>
<text x="216.6" y="125.3">R60</text>
<text x="290" y="125.2">R1</text>
<text x="337.6" y="125.2">R2</text>
<text x="19.4" y="126.7">104</text>
<text x="33.5" y="126.7">106</text>
<text x="95.2" y="132">103</text>
<text x="95.3" y="128.8">C8</text>
<text x="111.1" y="132">104</text>
<text x="111.1" y="128.8">C9</text>
<text x="127" y="132">106</text>
<text x="127" y="128.8">C10</text>
<text x="216.6" y="128.3">10</text>
<text x="290" y="128.5">0.1R</text>
<text x="337.6" y="128.5">0.1R</text>
<text x="216.6" y="135.4">10</text>
<text x="216.6" y="132.3">R59</text>
<text x="183.1" y="160.3">U4</text>
<text x="183.1" y="163.5">TPS73216DBVT</text>
<text x="285.4" y="165.4">HDR-F-2.54_2x15</text>
<text x="285.4" y="162.2">H2</text>
<text x="361.3" y="165.4">HDR-F-2.54_2x15</text>
<text x="361.3" y="162.2">H1</text>
<text x="146.4" y="176.4">C11</text>
<text x="146.4" y="179.6">104</text>
<text x="160.5" y="179.6">106</text>
<text x="160.5" y="176.4">C5</text>
<text x="54" y="184.1">AD8552ARZ-REEL7</text>
<text x="54" y="180.8">U6.1</text>
<text x="204.6" y="183.5">C2</text>
<text x="220.5" y="183.5">C3</text>
<text x="236.4" y="183.5">C4</text>
<text x="204.6" y="186.6">103</text>
<text x="220.5" y="186.6">104</text>
<text x="236.4" y="186.6">106</text>
<text x="94" y="197.1">10K</text>
<text x="94" y="194">R49</text>
<text x="115.2" y="197.1">1K</text>
<text x="115.2" y="194">R50</text>
<text x="30.6" y="208.2">R48</text>
<text x="40" y="208.2">1K</text>
<text x="98.8" y="212.3">C32</text>
<text x="99.4" y="215.2">100pF</text>
<text x="30.5" y="218.8">R47</text>
<text x="35.3" y="220.5">C15</text>
<text x="40" y="218.8">10K</text>
<text x="35.3" y="223.7">104</text>
<text x="81.2" y="245.1">U6.2</text>
<text x="35.8" y="250.6">R54</text>
<text x="55.2" y="250.6">R55</text>
<text x="81.2" y="248.3">AD8552ARZ-REEL7</text>
<text x="108.1" y="250">1K</text>
<text x="108.1" y="246.8">R53</text>
<text x="35.8" y="253.6">1K</text>
<text x="55.2" y="253.6">10K</text>
<text x="108.1" y="255.6">R52</text>
<text x="55.2" y="261.9">C34</text>
<text x="108.1" y="258.9">10K</text>
<text x="55.2" y="264.9">100pF</text>
<text x="121.7" y="269.9">C14</text>
<text x="121.7" y="273.1">104</text>
</g>
<g font-size="3.2" fill="#00f">
<text x="52.5" y="26.7">1</text>
<text x="56" y="28.5">-</text>
<text x="52.5" y="30.3">2</text>
<text x="56" y="32">+</text>
<text x="199.5" y="35.6">8</text>
<text x="155.9" y="38.6">PWM1</text>
<text x="176" y="39.1">2</text>
<text x="179.5" y="40.9">IN</text>
<text x="193.1" y="40.9">HO</text>
<text x="193.7" y="37.3">VB</text>
<text x="199.5" y="39.1">7</text>
<text x="155.9" y="42.1">PWM1N</text>
<text x="176" y="42.6">3</text>
<text x="176" y="46.1">4</text>
<text x="179.5" y="44.4">SD#</text>
<text x="179.5" y="47.9">COM</text>
<text x="193.7" y="44.4">VS</text>
<text x="193.7" y="47.9">LO</text>
<text x="199.5" y="46.1">5</text>
<text x="199.5" y="42.6">6</text>
<text x="384.3" y="72.6">1</text>
<text x="384.3" y="76.1">2</text>
<text x="388.8" y="74">1</text>
<text x="388.8" y="77.5">2</text>
<text x="191.9" y="83.2">VB</text>
<text x="197.7" y="81.4">8</text>
<text x="384.3" y="79.7">3</text>
<text x="388.8" y="81.4">3</text>
<text x="155.9" y="87.9">PWM2N</text>
<text x="155.9" y="84.4">PWM2</text>
<text x="174.2" y="84.9">2</text>
<text x="174.2" y="88.5">3</text>
<text x="177.7" y="86.7">IN</text>
<text x="191.4" y="86.7">HO</text>
<text x="197.7" y="88.5">6</text>
<text x="197.7" y="84.9">7</text>
<text x="174.2" y="92">4</text>
<text x="177.7" y="90.2">SD#</text>
<text x="177.7" y="93.8">COM</text>
<text x="191.9" y="90.2">VS</text>
<text x="192" y="93.8">LO</text>
<text x="197.7" y="92">5</text>
<text x="49" y="113.2">1</text>
<text x="79.6" y="113.2">5</text>
<text x="52.5" y="114.9">VIN</text>
<text x="69.1" y="114.9">VOUT</text>
<text x="279.4" y="116.2">Iu0</text>
<text x="327" y="116.2">Iv0</text>
<text x="369.4" y="116.2">Iw0</text>
<text x="49" y="120.2">3</text>
<text x="52.5" y="122">EN</text>
<text x="64.5" y="122">BYP/ADJ</text>
<text x="79.6" y="120.2">4</text>
<text x="155.9" y="130.3">PWM3</text>
<text x="174.2" y="130.8">2</text>
<text x="191.9" y="129">VB</text>
<text x="197.7" y="130.8">7</text>
<text x="197.7" y="127.3">8</text>
<text x="155.9" y="133.8">PWM3N</text>
<text x="174.2" y="134.3">3</text>
<text x="174.2" y="137.9">4</text>
<text x="177.7" y="132.6">IN</text>
<text x="177.7" y="136.1">SD#</text>
<text x="191.4" y="132.6">HO</text>
<text x="191.9" y="136.1">VS</text>
<text x="197.7" y="137.9">5</text>
<text x="197.7" y="134.3">6</text>
<text x="177.7" y="139.6">COM</text>
<text x="192" y="139.6">LO</text>
<text x="170.7" y="167.9">1</text>
<text x="197.7" y="167.9">5</text>
<text x="174.2" y="169.6">IN</text>
<text x="189.5" y="169.6">OUT</text>
<text x="170.7" y="174.9">3</text>
<text x="174.2" y="176.7">EN</text>
<text x="186.2" y="176.7">NR/FB</text>
<text x="197.7" y="174.9">4</text>
<text x="256.1" y="183.7">PWM1N PB13</text>
<text x="256.1" y="180.1">PWM3N PB15</text>
<text x="287.9" y="180.1">PWM2N PB14</text>
<text x="301" y="183.7">PB12</text>
<text x="346.7" y="180.1">PB7</text>
<text x="346.9" y="183.7">PB5</text>
<text x="378.5" y="183.7">PB4</text>
<text x="378.5" y="180.1">PB6</text>
<text x="68.4" y="190.8" transform="rotate(-90 68.4 190.8)">8</text>
<text x="269.4" y="187.2">PB11</text>
<text x="270.9" y="190.7">PB9</text>
<text x="301" y="187.2">PB10</text>
<text x="302.8" y="190.7">PB8</text>
<text x="346.9" y="190.7">PB1</text>
<text x="346.9" y="187.2">PB3</text>
<text x="378.5" y="190.7">PB0</text>
<text x="378.5" y="187.2">PB2</text>
<text x="57.6" y="196.1">2</text>
<text x="269.4" y="197.8">PC13</text>
<text x="269.4" y="194.3">PC15</text>
<text x="301" y="197.8">PC12</text>
<text x="301" y="194.3">PC14</text>
<text x="345.4" y="197.8">PA13</text>
<text x="345.4" y="194.3">PA15</text>
<text x="377" y="197.8">PA12</text>
<text x="377" y="194.3">PA14</text>
<text x="20.1" y="202.6">Iv0</text>
<text x="57.6" y="203.1">3</text>
<text x="78" y="199.6">1</text>
<text x="85.1" y="199.2">Iv</text>
<text x="269.4" y="201.3">PC11</text>
<text x="301" y="201.3">PC10</text>
<text x="345.4" y="201.3">PA11</text>
<text x="367.9" y="201.3">PWM3PA10</text>
<text x="270.9" y="208.4">PC7</text>
<text x="270.9" y="204.8">PC9</text>
<text x="302.6" y="208.4">PC6</text>
<text x="302.8" y="204.8">PC8</text>
<text x="336" y="204.8">PWM2 PA9</text>
<text x="346.9" y="208.4">PA7</text>
<text x="367.9" y="204.8">PWM1 PA8</text>
<text x="378.6" y="208.4">PA6</text>
<text x="68.4" y="211.1" transform="rotate(-90 68.4 211.1)">4</text>
<text x="271" y="215.4">PC3</text>
<text x="271" y="211.9">PC5</text>
<text x="297.3" y="215.4">Iw PC2</text>
<text x="302.6" y="211.9">PC4</text>
<text x="347" y="215.4">PA3</text>
<text x="347" y="211.9">PA5</text>
<text x="378.6" y="215.4">PA2</text>
<text x="378.6" y="211.9">PA4</text>
<text x="266.4" y="218.9">Iv PC1</text>
<text x="298.1" y="218.9">Iu PC0</text>
<text x="347" y="218.9">PA1</text>
<text x="378.6" y="218.9">PA0</text>
<text x="120.6" y="252">Iu0</text>
<text x="67.5" y="255.8">Iu</text>
<text x="73.5" y="256">7</text>
<text x="93.8" y="252.5">5</text>
<text x="93.8" y="259.6">6</text>
</g>
<g font-size="3.2" fill="#f00">
<text x="176" y="35.6">1</text>
<text x="179.5" y="37.3">VCC</text>
<text x="174.2" y="81.4">1</text>
<text x="177.7" y="83.2">VCC</text>
<text x="174.2" y="127.3">1</text>
<text x="177.7" y="129">VCC</text>
</g>
<g font-size="3.2">
<text x="37.2" y="56.4">4</text>
<text x="43.4" y="58.7">VIN</text>
<text x="57.7" y="58.7">SW</text>
<text x="67" y="59.9">5</text>
<text x="67" y="56.4">6</text>
<text x="57.7" y="62.2">SW</text>
<text x="37.2" y="67">2</text>
<text x="37.2" y="70.5">3</text>
<text x="43.4" y="69.3">RT</text>
<text x="67" y="70.5">1</text>
<text x="43.4" y="72.8">ILIM</text>
<text x="52.7" y="75.4" transform="rotate(-90 52.7 75.4)">GND</text>
<text x="56.3" y="75.4" transform="rotate(-90 56.3 75.4)">GND</text>
<text x="58.6" y="72.8">FB</text>
<text x="50.4" y="81.6" transform="rotate(-90 50.4 81.6)">7</text>
<text x="54" y="81.6" transform="rotate(-90 54 81.6)">8</text>
<text x="49" y="116.7">2</text>
<text x="52.5" y="118.5">GND</text>
<text x="170.7" y="171.4">2</text>
<text x="174.2" y="173.1">GND</text>
<text x="282.2" y="171">30</text>
<text x="288.8" y="171">29</text>
<text x="358.1" y="171">30</text>
<text x="364.6" y="171">29</text>
<text x="282.2" y="178.1">26</text>
<text x="282.2" y="174.6">28</text>
<text x="288.8" y="178.1">25</text>
<text x="288.8" y="174.6">27</text>
<text x="358.1" y="178.1">26</text>
<text x="358.1" y="174.6">28</text>
<text x="364.6" y="178.1">25</text>
<text x="364.6" y="174.6">27</text>
<text x="282.2" y="185.1">22</text>
<text x="282.2" y="181.6">24</text>
<text x="288.8" y="185.1">21</text>
<text x="288.8" y="181.6">23</text>
<text x="358.1" y="185.1">22</text>
<text x="358.1" y="181.6">24</text>
<text x="364.6" y="185.1">21</text>
<text x="364.6" y="181.6">23</text>
<text x="282.2" y="188.7">20</text>
<text x="288.8" y="188.7">19</text>
<text x="358.1" y="188.7">20</text>
<text x="364.6" y="188.7">19</text>
<text x="282.2" y="195.7">16</text>
<text x="282.2" y="192.2">18</text>
<text x="288.8" y="195.7">15</text>
<text x="288.8" y="192.2">17</text>
<text x="358.1" y="195.7">16</text>
<text x="358.1" y="192.2">18</text>
<text x="364.6" y="195.7">15</text>
<text x="364.6" y="192.2">17</text>
<text x="282.2" y="202.8">12</text>
<text x="282.2" y="199.2">14</text>
<text x="288.8" y="202.8">11</text>
<text x="288.8" y="199.2">13</text>
<text x="358.1" y="202.8">12</text>
<text x="358.1" y="199.2">14</text>
<text x="364.6" y="202.8">11</text>
<text x="364.6" y="199.2">13</text>
<text x="282.2" y="209.8">8</text>
<text x="282.2" y="206.3">10</text>
<text x="290.8" y="209.8">7</text>
<text x="290.8" y="206.3">9</text>
<text x="358.1" y="209.8">8</text>
<text x="358.1" y="206.3">10</text>
<text x="366.6" y="209.8">7</text>
<text x="366.6" y="206.3">9</text>
<text x="282.2" y="213.4">6</text>
<text x="290.8" y="213.4">5</text>
<text x="358.1" y="213.4">6</text>
<text x="366.6" y="213.4">5</text>
<text x="282.2" y="220.4">2</text>
<text x="282.2" y="216.9">4</text>
<text x="290.8" y="220.4">1</text>
<text x="290.8" y="216.9">3</text>
<text x="358.1" y="220.4">2</text>
<text x="358.1" y="216.9">4</text>
<text x="366.6" y="220.4">1</text>
<text x="366.6" y="216.9">3</text>
</g>
</svg>
